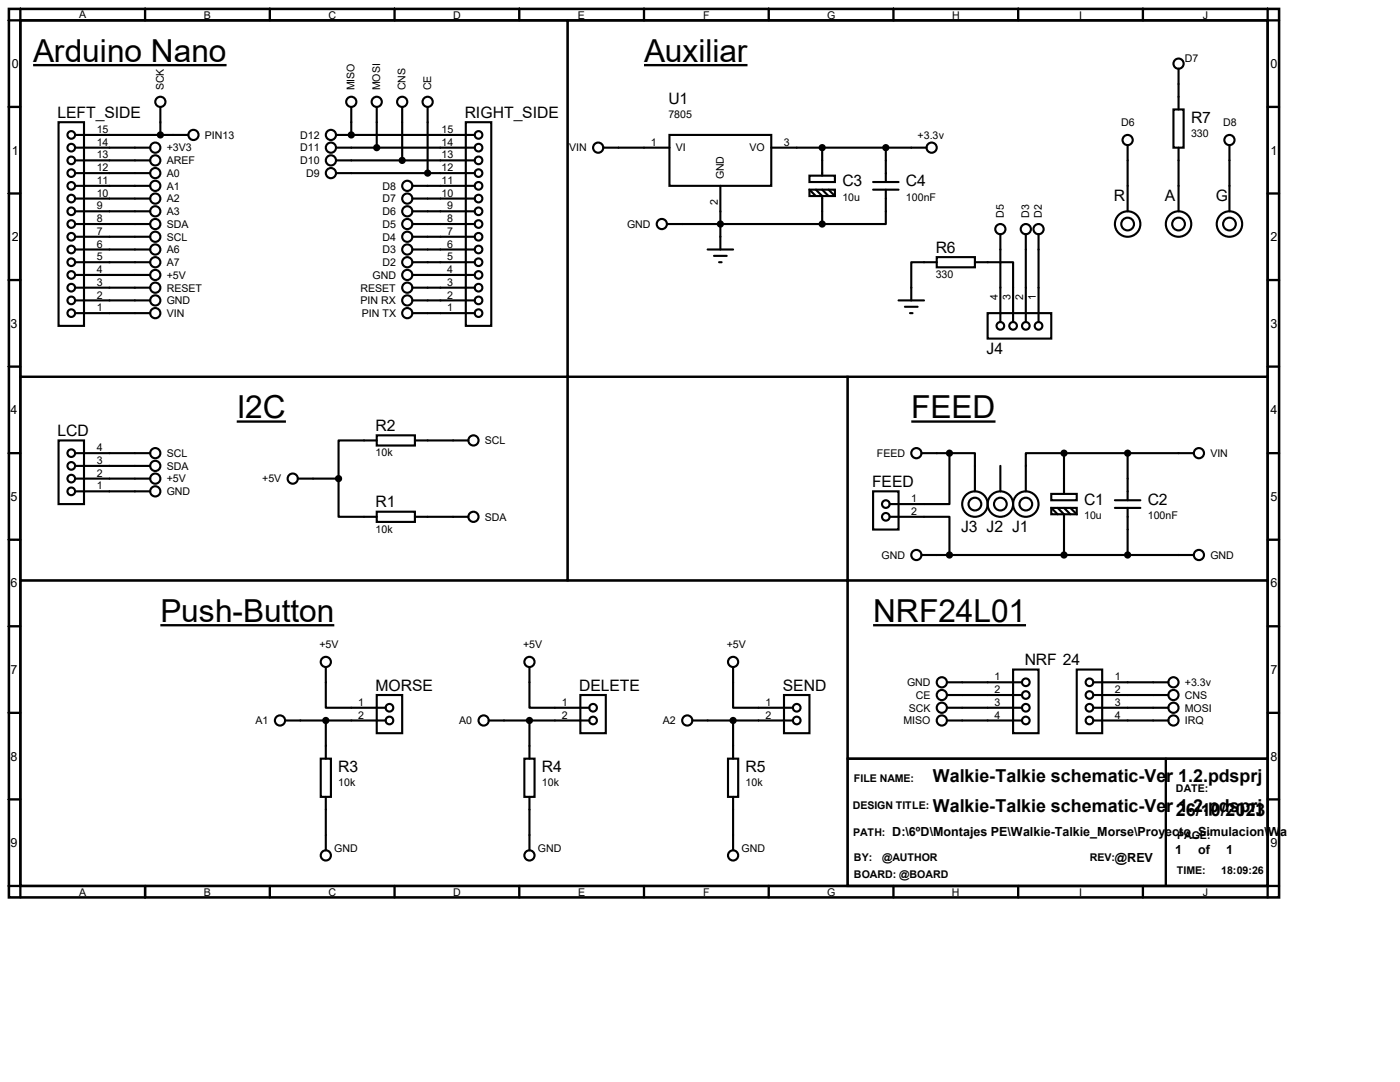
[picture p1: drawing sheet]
<svg xmlns="http://www.w3.org/2000/svg" width="279mm" height="216mm" viewBox="0 0 279 216" stroke-linecap="round" stroke-linejoin="round" font-family="sans-serif">
<path d="M1.8 1.8h253.5v177.3h-253.5zM4.1 4.1h248.9v172.7h-248.9z" fill="none" stroke="#000" stroke-width=".51"/>
<g fill="none" stroke="#000" stroke-width=".47">
<path d="M4.1 1.8v2.3h-2.3M6.6 13h38.6M29 1.8v2.3M53.8 1.8v2.3M78.7 1.8v2.3M103.6 1.8v2.3M128.5 1.8v2.3M128.5 13h20.7M153.4 1.8v2.3M178.3 1.8v2.3M203.2 1.8v2.3M228.1 1.8v2.3"/>
<path d="M253 1.8v2.3h2.3M1.8 21.3h2.3M1.8 38.6h2.3M253 21.3h2.3M253 38.6h2.3M1.8 55.9h2.3M253 55.9h2.3M1.8 73.2h2.3M253 73.2h2.3M1.8 90.4h2.3M47.2 84.1h9.9M181.9 84.1h16.8"/>
<path d="M253 90.4h2.3M1.8 107.7h2.3M253 107.7h2.3M1.8 125h2.3M32 124.8h34.7M174.2 124.8h30.6M253 125h2.3M1.8 142.2h2.3M1.8 159.5h2.3M169.2 151.4h83.8v25.4h-83.8zM232.7 151.4v25.4M253 142.2h2.3"/>
<path d="M253 159.5h2.3M1.8 176.8h2.3v2.3M29 176.8v2.3M53.8 176.8v2.3M78.7 176.8v2.3M103.6 176.8v2.3M128.5 176.8v2.3M153.4 176.8v2.3M178.3 176.8v2.3M203.2 176.8v2.3M228.1 176.8v2.3M255.3 176.8h-2.3v2.3"/>
</g>
<g fill="none" stroke="#000" stroke-width=".2">
<path d="M1.5 4.1h2.4M4.1 1.5v2.3M29 1.5v2.3M53.8 1.5l.1 2.3M78.7 1.5l.1 2.3M103.6 1.5l.1 2.3M128.5 1.5l.1 2.3M153.4 1.5l.1 2.3M178.3 1.5l.1 2.3M203.2 1.5v2.3M228.1 1.5v2.3M253 1.5v2.3"/>
<path d="M1.5 21.3h2.4M1.5 38.6h2.4M1.5 55.9h2.4M1.5 73.2h2.4M1.5 90.4h2.4M1.5 107.7h2.4M1.5 125h2.4M1.5 142.2h2.4M1.5 159.5h2.4M1.5 176.8h2.4"/>
</g>
<g fill="none" stroke="#000" stroke-width=".42">
<path d="M4.1 4.1h109.2v71.1h-109.2zM113.3 4.1h139.7v71.1h-139.7zM235.2 13.7v8.1M11.7 24.4h5.1v40.6h-5.1zM15 29.5h15M15 32h15M15 34.5h15M15 37.1h15M15 39.6h15M15 26.9h22.6M32 21.3v5.6M67.1 29.5h27.6"/>
<path d="M67.1 32h27.6M67.1 34.5h27.6M67.1 26.9h27.6M70.1 21.3v5.6M75.2 21.3v8.2M80.3 21.3v10.7M82.3 37.1h12.4M82.3 39.6h12.4M85.3 21.3v13.2M93 24.4h5v40.6h-5zM120.4 29.5h13.2M133.6 26.9h20.3v10.2h-20.3z"/>
<path d="M143.8 37.1v12.7M153.9 29.5h31M161.5 35.1h5.1v1.2h-5.1zM161.5 37.8h5.1v1.3h-5.1zM161.5 37.8l1.3 1.3M162.8 37.8l1.3 1.3v5.6M164.1 29.5v5.6M164.1 37.8l1.3 1.3M165.4 37.8l1.2 1.3M174.2 37.8h5.1M174.2 36.3h5.1M176.8 37.8v6.9h-12.7"/>
<path d="M176.8 29.5v6.8M225 29v13.2M234.2 21.8h2v7.7h-2zM235.2 29.5v12.7M245.4 29v13.2M15 44.7h15M15 47.2h15M15 59.9h15M15 54.9h15M15 57.4h15M15 42.2h15M15 49.8h15"/>
<path d="M15 52.3h15M82.3 44.7h12.4M82.3 47.2h12.4M82.3 59.9h12.4M82.3 54.9h12.4M82.3 57.4h12.4M82.3 42.2h12.4M82.3 49.8h12.4M82.3 52.3h12.4M133.1 44.7h31M141.2 49.8h5.1M142.5 51.1h2.5"/>
<path d="M143.5 52.3h.5M179.3 59.9h5.1M186.9 51.3h7.7v2h-7.7zM186.9 52.3h-5v7.6M194.6 52.3h7.6v12M199.6 46.7v17.6M204.7 46.7v17.6M207.3 46.7v17.6M4.1 75.2h109.2v40.6h-109.2zM15 62.5h15M82.3 62.5h12.4M113.3 75.2h55.9v40.6h-55.9z"/>
<path d="M169.2 75.2h83.8v40.6h-83.8zM180.6 61.2h2.5M181.6 62.5h.5M197.1 62.5h12.7v5.1h-12.7zM11.7 87.9h5.1v12.7h-5.1zM15 90.4h15M15 93h15M15 95.5h15M15 98h15M59.4 95.5h8.2M67.6 95.5v7.6h7.6M75.2 86.9h7.6v2h-7.6z"/>
<path d="M75.2 87.9h-7.6v7.6M82.8 87.9h10.7M174.2 98h5.1v7.7h-5.1zM183.9 90.4h5.6M189.5 90.4v10.2h-12M189.5 90.4h5.1v7.6M199.6 93v5M209.8 98.6h5.1v1.2h-5.1zM212.3 90.4h-7.6v7.6M212.3 90.4h26M212.3 90.4v8.2M222.5 99.8h5.1"/>
<path d="M225 90.4v9.4M4.1 115.8h165.1v61h-165.1zM75.2 102.1h7.6v2h-7.6zM82.8 103.1h10.7M169.2 115.8h83.8v35.6h-83.8zM177.5 103.1h12v7.6M183.9 110.7h54.4M209.8 101.3h5.1v1.3h-5.1zM209.8 101.3l1.3 1.3M211.1 101.3l1.2 1.3v8.1M212.3 101.3l1.3 1.3M213.6 101.3l1.3 1.3"/>
<path d="M222.5 101.3h5.1M225 101.3v9.4M65 133.1v8.1h12M75.2 138.7h5.1v7.6h-5.1zM105.7 133.1v8.1h11.9M115.8 138.7h5.1v7.6h-5.1zM146.3 133.1v8.1h11.9M156.5 138.7h5v7.6h-5zM189 136.1h15M189 138.7h15M202.2 133.6h5.1v12.7h-5.1zM214.9 133.6h5.1v12.7h-5.1z"/>
<path d="M218.2 136.1h15M218.2 138.7h15M56.9 143.8h20.1M64 151.4h2v7.6h-2zM65 143.8v7.6M65 159v10.7M97.5 143.8h20.1M104.6 151.4h2.1v7.6h-2.1zM105.7 143.8v7.6M105.7 159v10.7M138.2 143.8h20M145.3 151.4h2v7.6h-2z"/>
<path d="M146.3 143.8v7.6M146.3 159v10.7M189 143.8h15M189 141.2h15M218.2 143.8h15M218.2 141.2h15"/>
<circle cx="235.2" cy="12.7" r="1.02"/>
<circle cx="14.2" cy="29.5" r=".76"/>
<circle cx="14.2" cy="26.9" r=".76"/>
<circle cx="14.2" cy="34.5" r=".76"/>
<circle cx="14.2" cy="32" r=".76"/>
<circle cx="14.2" cy="39.6" r=".76"/>
<circle cx="14.2" cy="37.1" r=".76"/>
<circle cx="31" cy="39.6" r="1.02"/>
<circle cx="31" cy="32" r="1.02"/>
<circle cx="31" cy="37.1" r="1.02"/>
<circle cx="31" cy="29.5" r="1.02"/>
<circle cx="31" cy="34.5" r="1.02"/>
<circle cx="32" cy="20.3" r="1.02"/>
<circle cx="38.6" cy="26.9" r="1.02"/>
<circle cx="66" cy="29.5" r="1.02"/>
<circle cx="66" cy="32" r="1.02"/>
<circle cx="66" cy="26.9" r="1.02"/>
<circle cx="66" cy="34.5" r="1.02"/>
<circle cx="70.1" cy="20.3" r="1.02"/>
<circle cx="75.2" cy="20.3" r="1.02"/>
<circle cx="80.3" cy="20.3" r="1.02"/>
<circle cx="81.3" cy="39.6" r="1.02"/>
<circle cx="81.3" cy="37.1" r="1.02"/>
<circle cx="85.3" cy="20.3" r="1.02"/>
<circle cx="95.5" cy="29.5" r=".76"/>
<circle cx="95.5" cy="26.9" r=".76"/>
<circle cx="95.5" cy="32" r=".76"/>
<circle cx="95.5" cy="37.1" r=".76"/>
<circle cx="95.5" cy="34.5" r=".76"/>
<circle cx="95.5" cy="39.6" r=".76"/>
<circle cx="119.4" cy="29.5" r="1.02"/>
<circle cx="185.9" cy="29.5" r="1.02"/>
<circle cx="225" cy="27.9" r="1.02"/>
<circle cx="245.4" cy="27.9" r="1.02"/>
<circle cx="14.2" cy="59.9" r=".76"/>
<circle cx="14.2" cy="57.4" r=".76"/>
<circle cx="14.2" cy="54.9" r=".76"/>
<circle cx="14.2" cy="52.3" r=".76"/>
<circle cx="14.2" cy="47.2" r=".76"/>
<circle cx="14.2" cy="49.8" r=".76"/>
<circle cx="14.2" cy="44.7" r=".76"/>
<circle cx="14.2" cy="42.2" r=".76"/>
<circle cx="31" cy="54.9" r="1.02"/>
<circle cx="31" cy="57.4" r="1.02"/>
<circle cx="31" cy="47.2" r="1.02"/>
<circle cx="31" cy="52.3" r="1.02"/>
<circle cx="31" cy="49.8" r="1.02"/>
<circle cx="31" cy="44.7" r="1.02"/>
<circle cx="31" cy="42.2" r="1.02"/>
<circle cx="31" cy="59.9" r="1.02"/>
<circle cx="81.3" cy="47.2" r="1.02"/>
<circle cx="81.3" cy="57.4" r="1.02"/>
<circle cx="81.3" cy="49.8" r="1.02"/>
<circle cx="81.3" cy="54.9" r="1.02"/>
<circle cx="81.3" cy="52.3" r="1.02"/>
<circle cx="81.3" cy="44.7" r="1.02"/>
<circle cx="81.3" cy="59.9" r="1.02"/>
<circle cx="81.3" cy="42.2" r="1.02"/>
<circle cx="95.5" cy="59.9" r=".76"/>
<circle cx="95.5" cy="42.2" r=".76"/>
<circle cx="95.5" cy="57.4" r=".76"/>
<circle cx="95.5" cy="54.9" r=".76"/>
<circle cx="95.5" cy="52.3" r=".76"/>
<circle cx="95.5" cy="44.7" r=".76"/>
<circle cx="95.5" cy="49.8" r=".76"/>
<circle cx="95.5" cy="47.2" r=".76"/>
<circle cx="132.1" cy="44.7" r="1.02"/>
<circle cx="199.6" cy="45.7" r="1.02"/>
<circle cx="204.7" cy="45.7" r="1.02"/>
<circle cx="207.3" cy="45.7" r="1.02"/>
<circle cx="225" cy="44.7" r="2.54"/>
<circle cx="225" cy="44.7" r="1.27"/>
<circle cx="235.2" cy="44.7" r="2.54"/>
<circle cx="235.2" cy="44.7" r="1.27"/>
<circle cx="245.4" cy="44.7" r="2.54"/>
<circle cx="245.4" cy="44.7" r="1.27"/>
<circle cx="14.2" cy="62.5" r=".76"/>
<circle cx="31" cy="62.5" r="1.02"/>
<circle cx="81.3" cy="62.5" r="1.02"/>
<circle cx="95.5" cy="62.5" r=".76"/>
<circle cx="199.6" cy="65" r=".76"/>
<circle cx="202.2" cy="65" r=".76"/>
<circle cx="204.7" cy="65" r=".76"/>
<circle cx="207.3" cy="65" r=".76"/>
<circle cx="14.2" cy="98" r=".76"/>
<circle cx="14.2" cy="93" r=".76"/>
<circle cx="14.2" cy="95.5" r=".76"/>
<circle cx="14.2" cy="90.4" r=".76"/>
<circle cx="31" cy="95.5" r="1.02"/>
<circle cx="31" cy="90.4" r="1.02"/>
<circle cx="31" cy="93" r="1.02"/>
<circle cx="31" cy="98" r="1.02"/>
<circle cx="58.4" cy="95.5" r="1.02"/>
<circle cx="94.5" cy="87.9" r="1.02"/>
<circle cx="182.9" cy="90.4" r="1.02"/>
<circle cx="239.3" cy="90.4" r="1.02"/>
<circle cx="94.5" cy="103.1" r="1.02"/>
<circle cx="176.8" cy="100.6" r=".76"/>
<circle cx="176.8" cy="103.1" r=".76"/>
<circle cx="182.9" cy="110.7" r="1.02"/>
<circle cx="194.6" cy="100.6" r="2.54"/>
<circle cx="194.6" cy="100.6" r="1.27"/>
<circle cx="199.6" cy="100.6" r="2.54"/>
<circle cx="199.6" cy="100.6" r="1.27"/>
<circle cx="204.7" cy="100.6" r="2.54"/>
<circle cx="204.7" cy="100.6" r="1.27"/>
<circle cx="239.3" cy="110.7" r="1.02"/>
<circle cx="65" cy="132.1" r="1.02"/>
<circle cx="105.7" cy="132.1" r="1.02"/>
<circle cx="146.3" cy="132.1" r="1.02"/>
<circle cx="188" cy="136.1" r="1.02"/>
<circle cx="188" cy="138.7" r="1.02"/>
<circle cx="204.7" cy="136.1" r=".76"/>
<circle cx="204.7" cy="138.7" r=".76"/>
<circle cx="217.4" cy="138.7" r=".76"/>
<circle cx="217.4" cy="136.1" r=".76"/>
<circle cx="234.2" cy="136.1" r="1.02"/>
<circle cx="234.2" cy="138.7" r="1.02"/>
<circle cx="55.9" cy="143.8" r="1.02"/>
<circle cx="77.7" cy="141.2" r=".76"/>
<circle cx="77.7" cy="143.8" r=".76"/>
<circle cx="96.5" cy="143.8" r="1.02"/>
<circle cx="118.4" cy="141.2" r=".76"/>
<circle cx="118.4" cy="143.8" r=".76"/>
<circle cx="137.2" cy="143.8" r="1.02"/>
<circle cx="159" cy="141.2" r=".76"/>
<circle cx="159" cy="143.8" r=".76"/>
<circle cx="188" cy="141.2" r="1.02"/>
<circle cx="188" cy="143.8" r="1.02"/>
<circle cx="204.7" cy="141.2" r=".76"/>
<circle cx="204.7" cy="143.8" r=".76"/>
<circle cx="217.4" cy="141.2" r=".76"/>
<circle cx="217.4" cy="143.8" r=".76"/>
<circle cx="234.2" cy="141.2" r="1.02"/>
<circle cx="234.2" cy="143.8" r="1.02"/>
<circle cx="65" cy="170.7" r="1.02"/>
<circle cx="105.7" cy="170.7" r="1.02"/>
<circle cx="146.3" cy="170.7" r="1.02"/>
</g>
<circle cx="70.1" cy="26.9" r=".21" fill="#000"/>
<g fill="#000" stroke="#000" stroke-width=".42">
<circle cx="32" cy="26.9" r=".51"/>
<circle cx="70.1" cy="26.9" r=".51"/>
<circle cx="75.2" cy="29.5" r=".51"/>
<circle cx="80.3" cy="32" r=".51"/>
<circle cx="85.3" cy="34.5" r=".51"/>
<circle cx="164.1" cy="29.5" r=".51"/>
<circle cx="176.8" cy="29.5" r=".51"/>
<circle cx="143.8" cy="44.7" r=".51"/>
<circle cx="164.1" cy="44.7" r=".51"/>
<circle cx="67.6" cy="95.5" r=".51"/>
<circle cx="189.5" cy="90.4" r=".51"/>
<circle cx="212.3" cy="90.4" r=".51"/>
<circle cx="225" cy="90.4" r=".51"/>
<circle cx="189.5" cy="110.7" r=".51"/>
<circle cx="212.3" cy="110.7" r=".51"/>
<circle cx="225" cy="110.7" r=".51"/>
<circle cx="65" cy="143.8" r=".51"/>
<circle cx="105.7" cy="143.8" r=".51"/>
<circle cx="146.3" cy="143.8" r=".51"/>
</g>
<g font-size="6.3">
<text x="6.6" y="12.3">Arduino Nano</text>
<text x="128.5" y="12.3">Auxiliar</text>
<text x="47.2" y="83.4">I2C</text>
<text x="181.9" y="83.4">FEED</text>
<text x="32" y="124.1">Push-Button</text>
<text x="174.2" y="124.1">NRF24L01</text>
</g>
<g font-size="3.6">
<text x="186.2" y="156.1">Walkie-Talkie schematic-Ver 1.2.pdsprj</text>
<text x="186.2" y="161.9">Walkie-Talkie schematic-Ver 1.2.pdsprj</text>
<text x="234.7" y="162.7">26/10/2023</text>
</g>
<g font-size="3.1">
<text x="11.5" y="23.5">LEFT_SIDE</text>
<text x="92.8" y="23.5">RIGHT_SIDE</text>
<text x="133.4" y="20.7">U1</text>
<text x="237.7" y="24.5">R7</text>
<text x="168.1" y="37.2">C3</text>
<text x="180.8" y="37.2">C4</text>
<text x="222.3" y="40.1">R</text>
<text x="232.5" y="40.1">A</text>
<text x="242.6" y="40.1">G</text>
<text x="186.7" y="50.4">R6</text>
<text x="196.9" y="70.6">J4</text>
<text x="11.5" y="87">LCD</text>
<text x="75" y="86">R2</text>
<text x="75" y="101.2">R1</text>
<text x="174" y="97.2">FEED</text>
<text x="216.4" y="100.7">C1</text>
<text x="229.1" y="100.7">C2</text>
<text x="191.8" y="106.2">J3 J2 J1</text>
<text x="75" y="137.8">MORSE</text>
<text x="115.6" y="137.8">DELETE</text>
<text x="156.3" y="137.8">SEND</text>
<text x="204.5" y="132.7">NRF 24</text>
<text x="67.5" y="154">R3</text>
<text x="108.2" y="154">R4</text>
<text x="148.8" y="154">R5</text>
</g>
<g font-size="2.5">
<text x="2.4" y="13.6">0</text>
<text x="253.6" y="13.6">0</text>
<text x="2.4" y="30.9">1</text>
<text x="253.6" y="30.9">1</text>
<text x="2.4" y="48.1">2</text>
<text x="253.6" y="48.1">2</text>
<text x="2.1" y="65.4">3</text>
<text x="253.6" y="65.4">3</text>
<text x="2.1" y="82.7">4</text>
<text x="253.6" y="82.7">4</text>
<text x="2.1" y="99.9">5</text>
<text x="253.6" y="99.9">5</text>
<text x="2.1" y="117.2">6</text>
<text x="253.6" y="117.2">6</text>
<text x="2.1" y="134.5">7</text>
<text x="253.6" y="134.5">7</text>
<text x="2.1" y="151.8">8</text>
<text x="253.6" y="151.8">8</text>
<text x="178.1" y="166.9">D:\6ºD\Montajes PE\Walkie-Talkie_Morse\Proyecto_Simulacion\Walkie-Talkie schemati</text>
<text x="2.1" y="169">9</text>
<text x="222.5" y="172">@REV</text>
<text x="234.5" y="170.4">1</text>
<text x="239.1" y="170.4">of</text>
<text x="244.7" y="170.4">1</text>
<text x="253.6" y="169">9</text>
</g>
<g font-size="2.1">
<text x="15.8" y="3.6">A</text>
<text x="40.7" y="3.8">B</text>
<text x="65.5" y="3.8">C</text>
<text x="90.4" y="3.8">D</text>
<text x="115.4" y="3.8">E</text>
<text x="140.3" y="3.8">F</text>
<text x="165.1" y="3.8">G</text>
<text x="190" y="3.8">H</text>
<text x="215.3" y="3.8">I</text>
<text x="240" y="3.8">J</text>
<text x="236.5" y="12.4">D7</text>
<text x="32.7" y="18" transform="rotate(-90 32.7 18)">SCK</text>
<text x="70.8" y="18" transform="rotate(-90 70.8 18)">MISO</text>
<text x="75.9" y="18" transform="rotate(-90 75.9 18)">MOSI</text>
<text x="80.9" y="18" transform="rotate(-90 80.9 18)">CNS</text>
<text x="86" y="18" transform="rotate(-90 86 18)">CE</text>
<text x="133.4" y="23.6">7805</text>
<text x="19.3" y="29.1">14</text>
<text x="19.3" y="26.5">15</text>
<text x="40.9" y="27.7">PIN13</text>
<text x="59.9" y="27.7">D12</text>
<text x="88.1" y="29.1">14</text>
<text x="88.1" y="26.5">15</text>
<text x="129.9" y="29.1">1</text>
<text x="156.5" y="29.1">3</text>
<text x="183.1" y="27.7">+3.3v</text>
<text x="223.8" y="25.1">D6</text>
<text x="237.7" y="27.4">330</text>
<text x="244.1" y="25.1">D8</text>
<text x="19.3" y="34.2">12</text>
<text x="19.3" y="31.6">13</text>
<text x="33.3" y="30.2">+3V3</text>
<text x="33.3" y="32.8">AREF</text>
<text x="33.3" y="35.3">A0</text>
<text x="59.9" y="32.8">D10</text>
<text x="59.9" y="30.2">D11</text>
<text x="61.1" y="35.3">D9</text>
<text x="88.1" y="34.2">12</text>
<text x="88.1" y="31.6">13</text>
<text x="113.6" y="30.2">VIN</text>
<text x="134.9" y="30.2">VI</text>
<text x="144.4" y="35.8" transform="rotate(-90 144.4 35.8)">GND</text>
<text x="149.6" y="30.2">VO</text>
<text x="19.3" y="41.8">9</text>
<text x="19.3" y="39.2">10</text>
<text x="19.3" y="36.7">11</text>
<text x="33.3" y="37.8">A1</text>
<text x="33.3" y="40.4">A2</text>
<text x="76.3" y="40.4">D7</text>
<text x="76.3" y="37.8">D8</text>
<text x="88.1" y="39.2">10</text>
<text x="88.1" y="36.7">11</text>
<text x="89.2" y="41.8">9</text>
<text x="143.3" y="40.8" transform="rotate(-90 143.3 40.8)">2</text>
<text x="168.1" y="40.1">10u</text>
<text x="180.8" y="40.1">100nF</text>
<text x="19.3" y="46.9">7</text>
<text x="19.3" y="44.3">8</text>
<text x="33.3" y="45.5">SDA</text>
<text x="33.3" y="42.9">A3</text>
<text x="76.3" y="45.5">D5</text>
<text x="76.3" y="42.9">D6</text>
<text x="89.2" y="46.9">7</text>
<text x="89.2" y="44.3">8</text>
<text x="125.1" y="45.5">GND</text>
<text x="200.3" y="43.4" transform="rotate(-90 200.3 43.4)">D5</text>
<text x="205.4" y="43.4" transform="rotate(-90 205.4 43.4)">D3</text>
<text x="207.9" y="43.4" transform="rotate(-90 207.9 43.4)">D2</text>
<text x="19.3" y="51.9">5</text>
<text x="19.3" y="49.4">6</text>
<text x="33.3" y="48">SCL</text>
<text x="33.3" y="50.5">A6</text>
<text x="33.3" y="53.1">A7</text>
<text x="76.3" y="53.1">D2</text>
<text x="76.3" y="50.5">D3</text>
<text x="76.3" y="48">D4</text>
<text x="89.2" y="51.9">5</text>
<text x="89.2" y="49.4">6</text>
<text x="19.3" y="59.6">2</text>
<text x="19.3" y="57">3</text>
<text x="19.3" y="54.5">4</text>
<text x="33.3" y="55.6">+5V</text>
<text x="33.3" y="58.2">RESET</text>
<text x="72" y="58.2">RESET</text>
<text x="74.3" y="55.6">GND</text>
<text x="89.2" y="59.6">2</text>
<text x="89.2" y="57">3</text>
<text x="89.2" y="54.5">4</text>
<text x="186.7" y="55.5">330</text>
<text x="199.1" y="59.9" transform="rotate(-90 199.1 59.9)">4</text>
<text x="201.7" y="59.9" transform="rotate(-90 201.7 59.9)">3</text>
<text x="204.2" y="59.9" transform="rotate(-90 204.2 59.9)">2</text>
<text x="206.8" y="59.9" transform="rotate(-90 206.8 59.9)">1</text>
<text x="19.3" y="62.1">1</text>
<text x="33.3" y="63.2">VIN</text>
<text x="33.3" y="60.7">GND</text>
<text x="72" y="60.7">PIN RX</text>
<text x="72.2" y="63.2">PIN TX</text>
<text x="89.2" y="62.1">1</text>
<text x="96.8" y="88.6">SCL</text>
<text x="19.3" y="95.1">2</text>
<text x="19.3" y="92.6">3</text>
<text x="19.3" y="90">4</text>
<text x="33.3" y="91.2">SCL</text>
<text x="33.3" y="93.7">SDA</text>
<text x="75" y="91.1">10k</text>
<text x="175" y="91.2">FEED</text>
<text x="241.6" y="91.2">VIN</text>
<text x="19.3" y="97.7">1</text>
<text x="33.3" y="96.3">+5V</text>
<text x="33.3" y="98.8">GND</text>
<text x="52.3" y="96.3">+5V</text>
<text x="181.9" y="100.2">1</text>
<text x="75" y="106.3">10k</text>
<text x="96.8" y="103.9">SDA</text>
<text x="181.9" y="102.7">2</text>
<text x="216.4" y="103.6">10u</text>
<text x="229.1" y="103.6">100nF</text>
<text x="175.9" y="111.5">GND</text>
<text x="241.6" y="111.5">GND</text>
<text x="63.8" y="129.3">+5V</text>
<text x="104.4" y="129.3">+5V</text>
<text x="145" y="129.3">+5V</text>
<text x="181" y="136.9">GND</text>
<text x="198.5" y="135.8">1</text>
<text x="222.5" y="135.8">1</text>
<text x="236.5" y="136.9">+3.3v</text>
<text x="71.5" y="140.8">1</text>
<text x="71.5" y="143.4">2</text>
<text x="112.1" y="140.8">1</text>
<text x="112.1" y="143.4">2</text>
<text x="152.7" y="140.8">1</text>
<text x="152.7" y="143.4">2</text>
<text x="181.4" y="142">SCK</text>
<text x="182.8" y="139.4">CE</text>
<text x="198.5" y="138.3">2</text>
<text x="198.5" y="140.8">3</text>
<text x="198.5" y="143.4">4</text>
<text x="222.5" y="138.3">2</text>
<text x="222.5" y="140.8">3</text>
<text x="222.5" y="143.4">4</text>
<text x="236.5" y="139.4">CNS</text>
<text x="236.5" y="142">MOSI</text>
<text x="51" y="144.5">A1</text>
<text x="91.7" y="144.5">A0</text>
<text x="132.3" y="144.5">A2</text>
<text x="180.3" y="144.5">MISO</text>
<text x="236.5" y="144.5">IRQ</text>
<text x="170.4" y="156">FILE NAME:</text>
<text x="67.5" y="156.9">10k</text>
<text x="108.2" y="156.9">10k</text>
<text x="148.8" y="156.9">10k</text>
<text x="170.2" y="161.4">DESIGN TITLE:</text>
<text x="234.7" y="158">DATE:</text>
<text x="170.3" y="166.8">PATH:</text>
<text x="234.9" y="167.4">PAGE:</text>
<text x="66.7" y="169.9">GND</text>
<text x="107.4" y="169.9">GND</text>
<text x="148" y="169.9">GND</text>
<text x="170.4" y="171.7">BY:</text>
<text x="176" y="171.7">@AUTHOR</text>
<text x="217.5" y="171.8">REV:</text>
<text x="15.8" y="178.8">A</text>
<text x="40.7" y="178.8">B</text>
<text x="65.5" y="178.8">C</text>
<text x="90.4" y="178.8">D</text>
<text x="115.4" y="178.8">E</text>
<text x="140.3" y="178.8">F</text>
<text x="165.1" y="178.8">G</text>
<text x="170.4" y="175.1">BOARD: @BOARD</text>
<text x="190" y="178.8">H</text>
<text x="215.3" y="178.8">I</text>
<text x="234.9" y="174.4">TIME:</text>
<text x="240" y="178.8">J</text>
<text x="243.7" y="174.4">18:09:26</text>
</g>
</svg>
